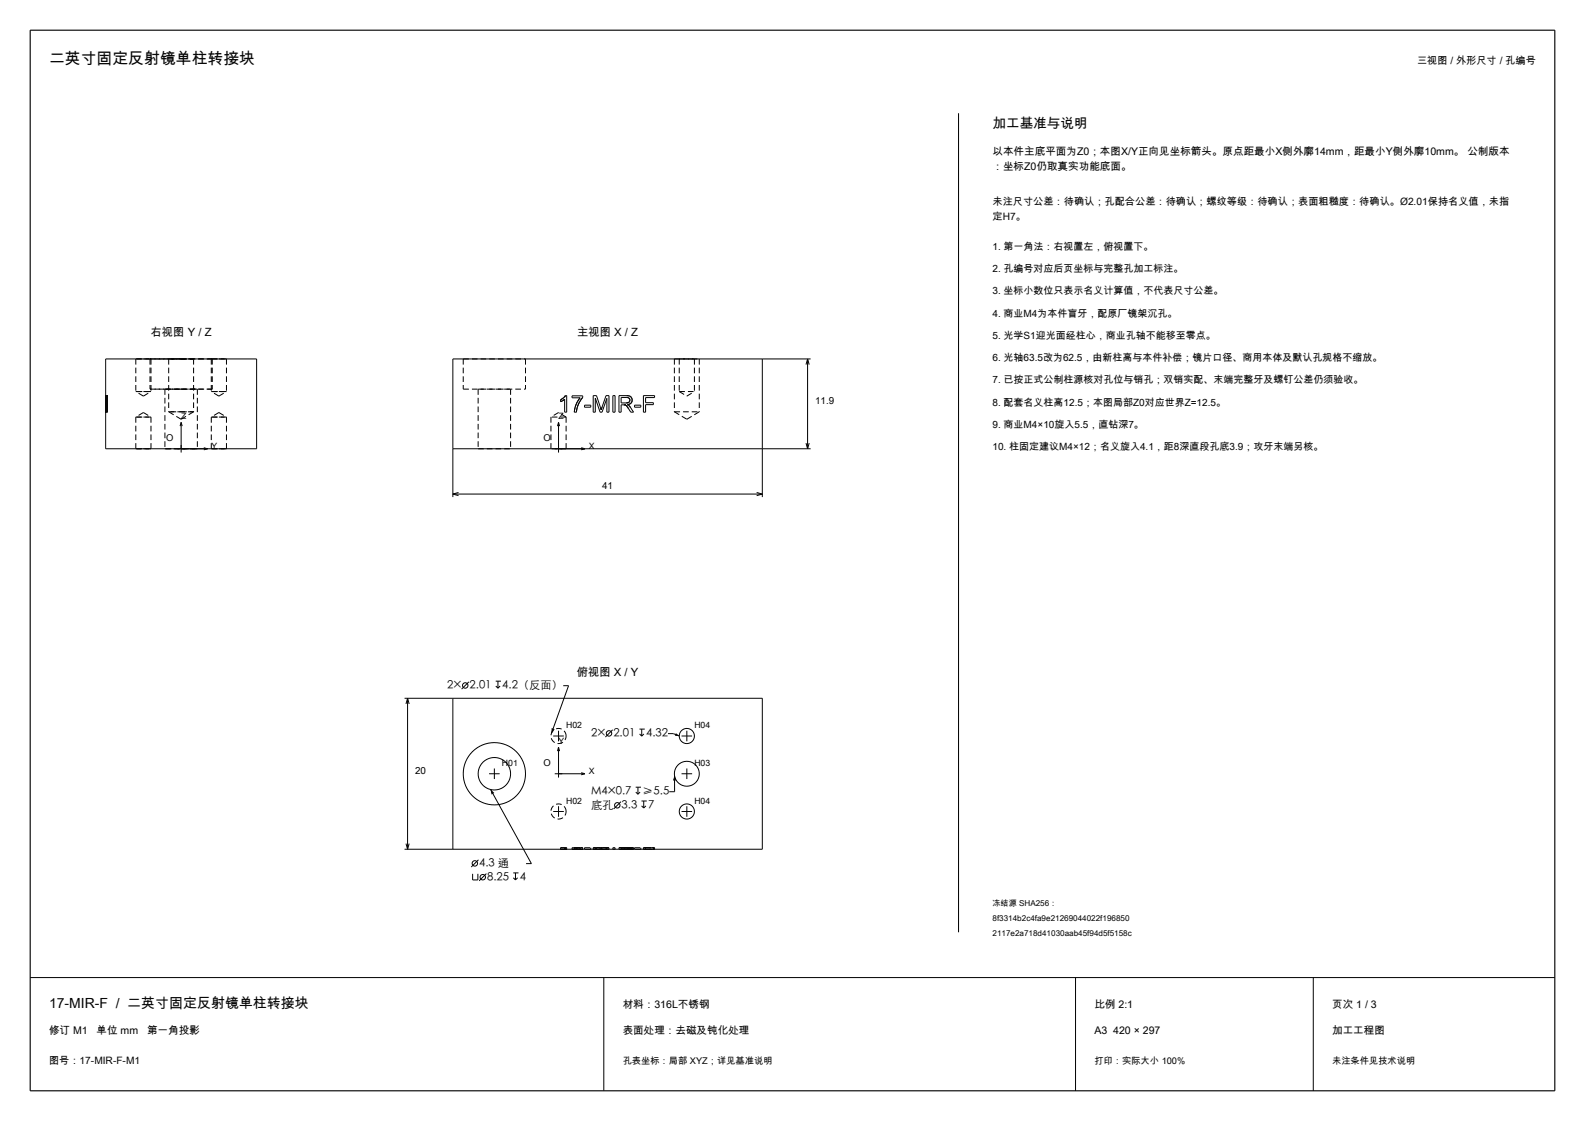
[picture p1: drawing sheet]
<svg xmlns="http://www.w3.org/2000/svg" width="420mm" height="297mm" viewBox="0 0 420 297" stroke-linecap="round" stroke-linejoin="round" font-family="sans-serif">
<path d="M8 8h404v281h-404z" fill="none" stroke="#000" stroke-width=".3"/>
<g fill="none" stroke="#000" stroke-width=".26">
<path d="M254 30v217M28 95.1h40v23.8h-40zM202 95.1v36.6M214 95.1v23.8M214 95.1l-.4 1.5M214 95.1l.4 1.5M214.8 95.1h-94.8v36.6M48 111.9v8M48 111.9l-.3 1M48 111.9l.3 1M54 118.6l1 .3-1 .3M120 118.9h94.8"/>
<path d="M148 111.9v8M148 111.9l-.3 1M148 111.9l.3 1M149.1 106.1l-.2 .2M149.3 106.1h-.2M149.3 105.4l-.7 .5v.5l.5-.3M149.3 105.4l-.3 .3M149.4 106h.1M149.5 105.3l-.2 .1M149.6 105.1h.1M149.8 104.8l-.5 .6M149.8 104.8h.4v4.4h-.6v-3.4l-.5 .3"/>
<path d="M149.8 104.8l-.1 .2M152.2 109.2h.5M152.2 109.1v.1M152.2 108.7v.1M152.4 108.1l-.1 .4M152.4 108l-.2 1.2M152.5 107.6l-.1 .4M152.8 108.9l-.1 .3M152.8 108.6h.1M153 108l-.3 1.2M153 108l-.1 .2M153 106.5l-.6 1.5"/>
<path d="M153 106.5l-.2 .4M153 106.4v.1M153.1 106.3h.1M153.3 107.1l-.3 .9M153.3 105.9h.1M153.6 106.5l-.6 1.5M153.6 106.5l-.1 .1M153.7 105.4l-.7 1.1M153.7 105.4l-.1 .1M153.9 105.9l-.1 .1M154 118.6l1 .3-1 .3M154.1 105.7h.1"/>
<path d="M154.4 105.3l-.8 1.2M154.4 105.3v-.4h-2.8v.5h2.1M154.4 105.3l-.1 .1M154.9 107.3h1.6v.6h-1.6zM159.1 107.9l.2 .7M159.1 107.9v.1M159.3 108.5v.1M159.5 107.9l1.1-3.1h.8v4.4h-.6v-3.7l-1.3 3.7h-.5l-1.3-3.7v3.7h-.5v-4.4h.9l1 3.1M159.5 107.9l-.2 .7M159.5 107.9v.1M162.4 104.8h.6v4.4h-.6zM165.5 107.3h.1"/>
<path d="M165.6 107.3h.1M165.8 107.4h.1M165.9 107.4l.2 .3M166 105.3l.7 .2M166 105.3h-1.4v1.5h1.2M166 105.3h.3M166 106.7l-.2 .1M166 107.5h.1M166 107.5l.1 .2M166.1 104.8h.1M166.1 107.7l.5 .6M166.1 107.7l.1 .1"/>
<path d="M166.2 106.7h.1M166.3 107.2l.8 .8M166.3 107.2l.3 .2M166.4 105.3l.3 .2M166.4 107.2h-.1M166.4 108.1l.2 .2M166.5 106.7l-.7 .1M166.5 106.7h-.2M166.5 104.9h.1M166.5 106.6v.1M166.7 105.5l.2 .4-.1 .5M166.8 104.9h.1"/>
<path d="M166.8 105.6l.1 .3M166.8 106.4l-.2 .2M166.8 106.4l-.3 .3M166.8 107.6v.1M166.8 104.9l-2.8-.1v4.4h.6v-1.9l1.3 .1M166.8 104.9l.5 .5M166.9 106.2l-.1 .2M166.9 107.7l.2 .3M167.1 108l.8 1.2h-.8l-.5-.9M167.2 105.2l.1 .2M167.2 106.8l-.9 .4M167.2 106.8l-.7 .4"/>
<path d="M167.3 106.7l-.1 .1M167.3 105.4l.2 .6M167.3 105.4l.1 .1M167.4 105.5l.1 .1M167.5 105.8v.2M167.5 106l-.3 .8M167.5 106v.3M168.1 107.3h1.7v.6h-1.7zM170.5 104.8h2.9v.5h-2.3v1.4h2v.5h-2v2h-.6zM213.6 117.4l.4 1.5M214.4 117.4l-.4 1.5M120 130.9h82"/>
<path d="M120 130.9l1.5 .4M121.5 130.5l-1.5 .4M200.5 130.5l1.5 .4M202 130.9l-1.5 .4M107.2 185h94.8v40h-94.8M108 185v40M108 185l-.4 1.5M108 185l.4 1.5M120 185v40M124.2 180.7l-1.9 1.9M131.4 180.5h1.3M131.4 181.8l.5 .5"/>
<path d="M131.9 180.5v1.8M132.5 181.8l-.6 .5M146.6 195h2.8M148 193.6v2.8M148 198v8M148 198l-.3 1M148 198l.3 1M149.2 181.7h1.5l-4.6 12.5M162.3 193.4l-1.9 1.9M169.5 193.2h1.3M169.5 194.5l.5 .5M170 193.2v1.8"/>
<path d="M170.6 194.5l-.6 .5M177 194.4h1.4l1.6 .6M180.6 195h2.8M182 193.6v2.8M129.6 205h2.8M130 209.2l10.8 19.6h-1.4M131 203.6v2.8M146.6 215h2.8M147 205h8M148 213.6v2.8M154 204.7l1 .3M155 205l-1 .3"/>
<path d="M164.5 212.4l-1.9 1.9M168.4 208.6h1.4M168.5 209.9l.5 .5M169 208.6v1.8M169.6 209.9l-.6 .5M170 212.2h1.4M170 213.5l.6 .6M170.6 212.2v1.9M171.1 213.5l-.5 .6M178.7 205.5l.1 4.3h-1.5M180.6 205h2.8M180.6 215h2.8"/>
<path d="M182 203.6v2.8M182 213.6v2.8M107.6 223.5l.4 1.5M108.4 223.5l-.4 1.5M125.2 231.5v1.6h1.4v-1.6M126.8 227.8l-1.9 1.9M128.9 231.5l-1.9 1.9M136 231.3h1.4M136 232.6l.6 .5M136.6 231.3v1.8M137.2 232.6l-.6 .5M8 259h404"/>
<path d="M160 259v30M285 259v30M348 259v30"/>
<circle cx="123.3" cy="181.6" r=".72"/>
<circle cx="161.4" cy="194.3" r=".72"/>
<circle cx="182" cy="195" r="2.01"/>
<circle cx="131" cy="205" r="4.3"/>
<circle cx="131" cy="205" r="8.3"/>
<circle cx="163.6" cy="213.4" r=".72"/>
<circle cx="182" cy="215" r="2.01"/>
<circle cx="182" cy="205" r="3.3"/>
<circle cx="125.8" cy="228.8" r=".72"/>
<circle cx="127.9" cy="232.4" r=".72"/>
</g>
<g fill="none" stroke="#000" stroke-width=".26" stroke-dasharray="1.5 .8" stroke-linecap="butt">
<path d="M36 95.1h2M36 95.1v8.6M38 95.1h2M39.8 95.1h8.2M39.8 95.1v8M40 95.1h-4M40 95.1v8.6M44.7 95.1h3.3M44.7 95.1v14M48 95.1h8.2M48 95.1h3.3M51.3 95.1h-6.6"/>
<path d="M51.3 95.1v14M56 95.1h2M56 95.1v8.6M56.2 95.1h-16.4M56.2 95.1v8M58 95.1h2M60 95.1h-4M60 95.1v8.6M122.8 95.1h16.4M122.8 95.1v8M139.2 95.1v8M178.7 95.1h6.6"/>
<path d="M178.7 95.1v14M180 95.1h4M180 95.1v8.6M184 95.1v8.6M185.3 95.1v14M28 104.9v.5M28 105.4v1.1M28 106.5v1.5M28 108v1.2M28 109.2v-1.2M28 108v-1.5M28 106.5v-1.2"/>
<path d="M28 105.3v-.4M28 107.3v.6M28 104.8v4.4M28 109.2v-3.7M28 104.8v3.1M28 107.9v.7M28 108.6v-.7M28 107.9v-3.1M28 105.8v3.4M28 109.2v-4.4M28 104.8v.6M28 105.4v.5"/>
<path d="M28 105.9v.5M28 106.4v-.3M28 106.1v-.3M28 109.2v-1.9M28 107.3v.1M28 107.4v.3M28 107.7v.6M28 108.3v.9M28 108v-.6M28 107.4v-.2M28 107.2v-.4M28 106.8v-.8"/>
<path d="M28 106v-.6M28 105.4v-.5M28 104.9v-.1M28 109.2v-2M28 107.2v-.5M28 106.7v-1.4M28 105.3v-.5M28 104.9h.4M28 105.3h.4M28 109.2h.4M28 105.4h.4M28 107.3h.4"/>
<path d="M28 107.9h.4M28 104.8h.4M28 108.6h.4M28 105.5h.4M28 105.8h.4M28 106.4h.4M28 105.9h.4M28 107.2h.4M28 106.7h.4M28 106.8v-1.5M28 106.8h.4M28 106.7v.1"/>
<path d="M28 106.4v.3M28 106v.4M28 105.5v.5M28 105.3v.2M28.4 104.9v.4M28.4 105.3v1.2M28.4 106.5v1.5M28.4 108v1.2M28.4 109.2v-1.2M28.4 108v-1.5M28.4 106.5v-1.1M28.4 105.4v-.5"/>
<path d="M28.4 107.3v.6M28.4 104.8v3.1M28.4 107.9v.7M28.4 108.6v-.7M28.4 107.9v-3.1M28.4 104.8v4.4M28.4 109.2v-3.7M28.4 109.2v-3.4M28.4 105.8v.3M28.4 106.1v.3M28.4 106.4v-.5M28.4 105.9v-.5"/>
<path d="M28.4 105.4v-.6M28.4 104.8v.1M28.4 104.9v.5M28.4 105.4v.6M28.4 106v.8M28.4 106.8v.4M28.4 107.2v.2M28.4 107.4v.6M28.4 109.2v-.9M28.4 108.3v-.6M28.4 107.7v-.3M28.4 107.4v-.1"/>
<path d="M28.4 107.3v1.9M28.4 104.8v.5M28.4 105.3v1.4M28.4 106.7v.5M28.4 107.2v2M28.4 105.3v1.5M28.4 106.8v-.1M28.4 106.7v-.3M28.4 106.4v-.4M28.4 106v-.5M28.4 105.5v-.2M36 118.9h2"/>
<path d="M36 103.7h2M36 110.5h2M36 118.9v-8.4M38 118.9h2M38 103.7h2M38 110.5h2M38 104.9l2-1.2M38 104.9l-2-1.2M38 109.3l-2 1.2M38 109.3l2 1.2M39.8 103.1h8.2M40 118.9h-4"/>
<path d="M40 103.7h-4M40 110.5h-4M40 118.9v-8.4M43.7 118.9h4.3M43.7 103.1h4.3M43.7 103.1v15.8M44.7 109.1h3.3M48 118.9h4.3M48 103.1h8.2M48 109.1h3.3M48 103.1h4.3M48 111.1l3.3-2"/>
<path d="M48 111.1l-3.3-2M51.3 109.1h-6.6M52.3 118.9h-8.6M52.3 103.1h-8.6M52.3 103.1v15.8M56 118.9h2M56 103.7h2M56 110.5h2M56 118.9v-8.4M56.2 103.1h-16.4M58 118.9h2M58 103.7h2"/>
<path d="M58 110.5h2M58 104.9l2-1.2M58 104.9l-2-1.2M58 109.3l-2 1.2M58 109.3l2 1.2M60 118.9h-4M60 103.7h-4M60 110.5h-4M60 118.9v-8.4M122.8 103.1h16.4M126.7 118.9h8.6M126.7 103.1v15.8"/>
<path d="M126.7 103.1h8.6M135.3 103.1v15.8M146 118.9v-8.4M148 109.3l-2 1.2M148.6 105.9l.4-.2M148.9 106.3l-.3 .1M149.4 106l-.1 .1M149.5 105.3l.1-.2M149.6 105.8l-.2 .2M149.6 105.1l.1-.1M150 118.9h-4M150 118.9v-8.4"/>
<path d="M150 110.5h-4M150 110.5l-2-1.2M152.2 109.1v-.3M152.2 108.7l.1-.2M152.4 108.1v-.1M152.5 107.6l.3-.7M152.8 108.6v.3M152.9 108.2l-.1 .4M153 106.4l.1-.1M153.1 106.3l.2-.4M153.3 105.9l.3-.4M153.5 106.6l-.2 .5"/>
<path d="M153.8 106l-.2 .5M154.1 105.7l-.2 .2M154.3 105.4l-.2 .3M159.1 108l.2 .6M159.3 108.5l.1-.2M159.4 108.2l.1-.2M165.5 107.3h-.2M165.6 107.3h-.1M165.8 107.4l-.1-.1M166 104.8h.1M166 106.7h.2M166 107.5l-.1-.1"/>
<path d="M166.1 104.8l.4 .1M166.2 106.7h.1M166.4 105.3h-.1M166.4 108.1l-.2-.3M166.5 107.2h-.1M166.5 106.6h.1M166.6 105.4h-.1M166.6 104.9h.2M166.6 107.4l.2 .2M166.8 105.6l-.1-.1M166.8 104.9l.4 .3M166.8 107.7h.1"/>
<path d="M166.9 106.2v-.2M166.9 106v-.1M167.5 105.6v.2M167.5 106.3l-.2 .4M178.7 109.1h6.6M178.7 109.1l3.3 2M180 103.7h4M180 103.7l2 1.2M182 104.9l2-1.2M182 111.1l3.3-2M150 195a2.01 2.01 0 0 0-2.9-1.8 2.01 2.01 0 0 0-.3 3.4 2.01 2.01 0 0 0 3.2-1.2v-.4M150 215a2.01 2.01 0 0 0-2.9-1.8 2.01 2.01 0 0 0-.3 3.4 2.01 2.01 0 0 0 3.2-1.2v-.4"/>
<path d="M148.6 225h.5M148.6 225v-.4M148.6 224.6h.7M149.1 225h.5M149.1 224.6h-.5M149.3 225h-.7M149.3 224.6h.5M149.6 225h.6M149.6 225v-.4M149.6 224.6h-.5M149.8 225h-.5M149.8 225v-.4"/>
<path d="M149.8 224.6h.4M150.2 225h-.4M150.2 225v-.4M150.2 224.6h-.6M151.6 225h2.1M151.6 225v-.4M151.6 224.6h2.8M152.2 225h.5M152.2 225v-.4M152.2 224.6h.2M152.4 225h-.2M152.4 224.6h.6"/>
<path d="M152.7 225h.3M152.7 225v-.4M152.7 224.6h-.5M153 225h.6M153 224.6h-.3M153 225h-.6M153 224.6h.7M153.6 225h.8M153.6 224.6h-.6M153.7 225h-.7M153.7 225v-.4M153.7 224.6h-2.1"/>
<path d="M154.4 225h-2.8M154.4 225v-.4M154.4 224.6h-.8M154.9 225v-.4M154.9 224.6h1.6M156.5 225h-1.6M156.5 225v-.4M157.2 225h.5M157.2 225v-.4M157.2 224.6h.9M157.7 225h1.3M157.7 225v-.4"/>
<path d="M157.7 224.6h-.5M158.1 225h-.9M158.1 225v-.4M158.1 224.6h1M159 225h.5M159 225v-.4M159 224.6h-1.3M159.1 225h-1M159.1 224.6h.2M159.3 225h-.2M159.3 225v-.4M159.3 224.6h.2"/>
<path d="M159.5 225h1.3M159.5 225v-.4M159.5 224.6h-.5M159.5 225h-.2M159.5 224.6h1.1M160.6 225h-1.1M160.6 225v-.4M160.6 224.6h.8M160.8 225h.6M160.8 225v-.4M160.8 224.6h-1.3M161.4 225h-.8"/>
<path d="M161.4 225v-.4M161.4 224.6h-.6M162.4 225v-.4M162.4 224.6h.6M163 225h-.6M163 225v-.4M164 225h.6M164 225v-.4M164 224.6h2M164.6 225h.7M164.6 225v-.4M164.6 224.6h-.6"/>
<path d="M164.6 224.6h1.2M164.6 225h1.4M165.3 225h.3M165.3 224.6h-.7M165.6 225h.3M165.6 225v-.4M165.6 224.6h-.3M165.8 224.6h.7M165.8 225h-1.2M165.9 225h.2M165.9 224.6h-.3M166 225h-2"/>
<path d="M166 224.6h.8M166 224.6h-1.4M166 225h.7M166.1 225h.5M166.1 224.6h-.2M166.3 225h.9M166.3 225v-.4M166.3 224.6h.3M166.5 224.6h.3M166.5 225h-.7M166.6 225h.5M166.6 224.6h-.5"/>
<path d="M166.6 225h-.3M166.6 224.6h.5M166.7 224.6h-.7M166.7 225h.2M166.8 224.6h.1M166.8 225h-.3M166.8 225h-.8M166.8 224.6h.5M166.9 224.6h-.2M166.9 225h-.1M166.9 225v-.4M167.1 225h-.5"/>
<path d="M167.1 224.6h.8M167.1 225h.8M167.1 225v-.4M167.1 224.6h-.5M167.2 225h.3M167.2 224.6h-.9M167.3 225h-.5M167.3 224.6h.2M167.5 225h-.2M167.5 225v-.4M167.5 224.6h-.3M167.9 225h-.8"/>
<path d="M167.9 225v-.4M167.9 224.6h-.8M168.1 225v-.4M168.1 224.6h1.7M169.8 225h-1.7M169.8 225v-.4M170.5 225h.6M170.5 225v-.4M170.5 224.6h2.9M171.1 225h2M171.1 225h2.3M171.1 225v-.4"/>
<path d="M171.1 224.6h2M171.1 224.6h-.6M173.1 225v-.4M173.4 225h-2.9M173.4 225v-.4M173.4 224.6h-2.3"/>
</g>
<path d="M146.2 192.9l.8 .3-.9 1zM179.1 194.3l.9 .7-1.2-.1zM130 209.2l1 .9-.8 .4zM178.7 205.5l.5 1.3h-.9z" fill="#000"/>
<text font-size="4.2" x="13" y="17">二英寸固定反射镜单柱转接块</text>
<text font-size="3.7" x="13" y="267">17-MIR-F / 二英寸固定反射镜单柱转接块</text>
<text font-size="3.6" x="263" y="34">加工基准与说明</text>
<g font-size="3">
<text x="39.9" y="89.1">右视图 Y / Z</text>
<text x="152.9" y="89.1">主视图 X / Z</text>
<text x="152.8" y="179">俯视图 X / Y</text>
<text x="118.5" y="182.6">2× 2.01</text>
<text x="133.1" y="182.6">4.2（反面）</text>
<text x="156.6" y="195.3">2× 2.01</text>
<text x="171.2" y="195.3">4.32</text>
<text x="156.6" y="210.7">M4×0.7</text>
<text x="156.6" y="214.3">底孔</text>
<text x="164.7" y="214.3">3.3</text>
<text x="170.2" y="210.7">≥5.5</text>
<text x="171.7" y="214.3">7</text>
<text x="127" y="229.7">4.3 通</text>
<text x="129.1" y="233.4">8.25</text>
<text x="137.7" y="233.4">4</text>
</g>
<g font-size="2.8">
<text x="263" y="41">以本件主底平面为Z0；本图X/Y正向见坐标箭头。原点距最小X侧外廓14mm，距最小Y侧外廓10mm。 公制版本</text>
<text x="263" y="45.1">：坐标Z0仍取真实功能底面。</text>
<text x="165" y="267">材料：316L不锈钢</text>
<text x="290" y="267">比例 2:1</text>
<text x="353" y="267">页次 1 / 3</text>
<text x="13" y="274">修订 M1</text>
<text x="25.6" y="274">单位 mm</text>
<text x="39" y="274">第一角投影</text>
<text x="165" y="274">表面处理：去磁及钝化处理</text>
<text x="290" y="274">A3 420 × 297</text>
<text x="353" y="274">加工工程图</text>
</g>
<g font-size="2.7">
<text x="375.5" y="17">三视图 / 外形尺寸 / 孔编号</text>
<text x="263" y="54.2">未注尺寸公差：待确认；孔配合公差：待确认；螺纹等级：待确认；表面粗糙度：待确认。Ø2.01保持名义值，未指</text>
<text x="263" y="58.2">定H7。</text>
<text x="13" y="282">图号：17-MIR-F-M1</text>
</g>
<g font-size="2.6">
<text x="263" y="66.2">1. 第一角法：右视置左，俯视置下。</text>
<text x="263" y="72.1">2. 孔编号对应后页坐标与完整孔加工标注。</text>
<text x="263" y="78">3. 坐标小数位只表示名义计算值，不代表尺寸公差。</text>
<text x="263" y="83.9">4. 商业M4为本件盲牙，配原厂镜架沉孔。</text>
<text x="263" y="89.8">5. 光学S1迎光面经柱心，商业孔轴不能移至零点。</text>
<text x="263" y="95.7">6. 光轴63.5改为62.5，由新柱高与本件补偿；镜片口径、商用本体及默认孔规格不缩放。</text>
<text x="263" y="101.6">7. 已按正式公制柱源核对孔位与销孔；双销实配、末端完整牙及螺钉公差仍须验收。</text>
<text x="216" y="107">11.9</text>
<text x="263" y="107.5">8. 配套名义柱高12.5；本图局部Z0对应世界Z=12.5。</text>
<text x="263" y="113.4">9. 商业M4×10旋入5.5，直钻深7。</text>
<text x="263" y="119.3">10. 柱固定建议M4×12；名义旋入4.1，距8深直段孔底3.9；攻牙末端另核。</text>
<text x="159.6" y="129.5">41</text>
<text x="110" y="205">20</text>
</g>
<g font-size="2.5">
<text x="44" y="116.9">O</text>
<text x="144" y="116.9">O</text>
<text x="144" y="203">O</text>
<text x="165" y="282">孔表坐标：局部 XYZ；详见基准说明</text>
<text x="290" y="282">打印：实际大小 100%</text>
<text x="353" y="282">未注条件见技术说明</text>
</g>
<g font-size="2.3">
<text x="48" y="110.9">Z</text>
<text x="148" y="110.9">Z</text>
<text x="56" y="118.9">Y</text>
<text x="156" y="118.9">X</text>
<text x="148" y="197">Y</text>
<text x="150" y="193">H02</text>
<text x="184" y="193">H04</text>
<text x="133" y="203">H01</text>
<text x="184" y="203">H03</text>
<text x="156" y="205">X</text>
<text x="150" y="213">H02</text>
<text x="184" y="213">H04</text>
</g>
<g font-size="2.1">
<text x="263" y="240">冻结源 SHA256：</text>
<text x="263" y="244">8f3314b2c4fa9e21269044022f196850</text>
<text x="263" y="248">2117e2a718d41030aab45f94d5f5158c</text>
</g>
</svg>
